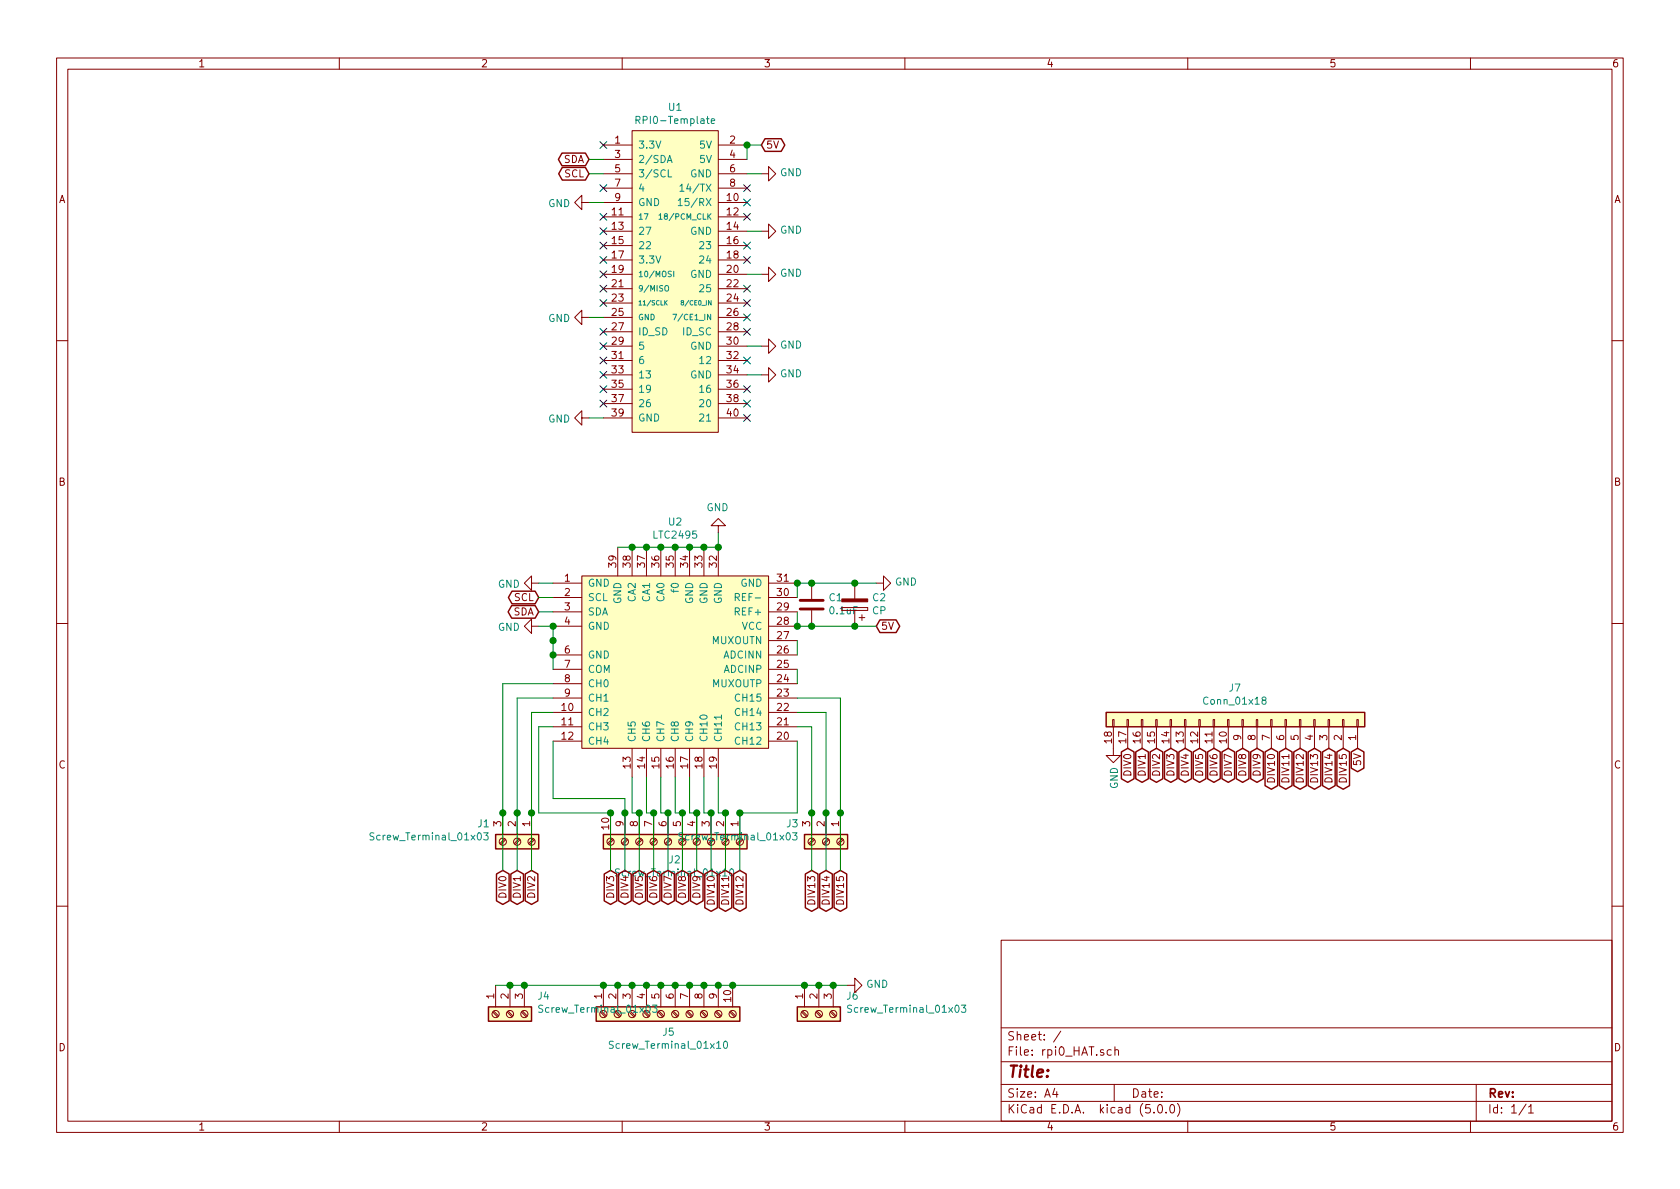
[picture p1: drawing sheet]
<svg xmlns="http://www.w3.org/2000/svg" width="297mm" height="210mm" viewBox="0 0 297 210" stroke-linecap="round" stroke-linejoin="round" font-family="sans-serif">
<g fill="none" stroke="#840000" stroke-width=".18">
<path d="M10 10.3h277v189.9h-277zM12 12.2h273v186.1h-273zM60 10.3v1.9M110 10.3v1.9M160 10.3v1.9M210 10.3v1.9M260 10.3v1.9M102.9 35.8v-1.3l-1.3 1.3 1.3 1.3v-1.3h1.2M106.7 25.6h5.1M106.7 35.8h5.1M106.7 38.3h5.1M106.7 28.2h5.1"/>
<path d="M106.7 30.7h5.1M106.7 33.3h5.1M111.8 23.1h15.2v53.3h-15.2zM127 25.6h5.1M127 35.8h5.1M127 38.3h5.1M127 28.2h5.1M127 30.7h5.1M127 33.3h5.1M134.6 30.7h1.3v-1.2l1.3 1.2-1.3 1.3v-1.3M102.9 56.1v-1.2l-1.3 1.2 1.3 1.3v-1.3h1.2M106.7 40.9h5.1"/>
<path d="M106.7 43.4h5.1M106.7 46h5.1M106.7 48.5h5.1M106.7 51h5.1M106.7 53.6h5.1M106.7 56.1h5.1M106.7 58.7h5.1M127 40.9h5.1M127 43.4h5.1M127 46h5.1M127 48.5h5.1M127 51h5.1"/>
<path d="M127 53.6h5.1M127 56.1h5.1M127 58.7h5.1M134.6 48.5h1.3v-1.3l1.3 1.3-1.3 1.3v-1.3M134.6 40.9h1.3v-1.3l1.3 1.3-1.3 1.3v-1.3M10 60.2h2M102.9 73.9v-1.3l-1.3 1.3 1.3 1.3v-1.3h1.2M106.7 61.2h5.1M106.7 63.7h5.1M106.7 66.3h5.1M106.7 68.8h5.1M106.7 71.4h5.1"/>
<path d="M106.7 73.9h5.1M127 61.2h5.1M127 63.7h5.1M127 66.3h5.1M127 68.8h5.1M127 71.4h5.1M127 73.9h5.1M134.6 66.3h1.3v-1.3l1.3 1.3-1.3 1.3v-1.3M134.6 61.2h1.3v-1.3l1.3 1.3-1.3 1.3v-1.3M285 60.2h2M109.2 96.8v5M111.8 96.8v5"/>
<path d="M114.3 96.8v5M116.8 96.8v5M119.4 96.8v5M121.9 96.8v5M124.5 96.8v5M127 93h1.3l-1.3-1.3-1.3 1.3h1.3v1.2M127 96.8v5M10 110.3h2M94 103.1v-1.3l-1.3 1.3 1.3 1.3v-1.3h1.2M94 110.7v-1.2l-1.3 1.2 1.3 1.3v-1.3h1.2M97.8 103.1h5.1M97.8 105.7h5.1"/>
<path d="M97.8 118.4h5.1M97.8 115.8h5.1M97.8 110.7h5.1M97.8 108.2h5.1M102.9 101.8h33v30.5h-33zM135.9 103.1h5.1M135.9 105.7h5.1M135.9 118.4h5.1M135.9 115.8h5.1M135.9 113.3h5.1M135.9 110.7h5.1M135.9 108.2h5.1"/>
<path d="M143.5 103.1v2.8M143.5 107.9v2.8M148.8 107.4h4.6zM148.8 107.9h4.6zM151.1 103.1v2.8M151.1 107.9v2.8M151.9 109.2h1M152.4 108.7v1M153.4 107.4v.5zM154.9 103.1h1.3v-1.3l1.3 1.3-1.3 1.3v-1.3M285 110.3h2M97.8 126h5.1"/>
<path d="M97.8 128.5h5.1M97.8 131.1h5.1M97.8 123.4h5.1M97.8 120.9h5.1M111.8 132.3v5.1M114.3 132.3v5.1M116.8 132.3v5.1M119.4 132.3v5.1M121.9 132.3v5.1M124.5 132.3v5.1M127 132.3v5.1M135.9 126h5.1"/>
<path d="M135.9 128.5h5.1M135.9 131.1h5.1M135.9 123.4h5.1M135.9 120.9h5.1M196.7 127.2h.3v1.3h-.3zM196.8 128.5v5.1h1.3l-1.3 1.3-1.2-1.3h1.2M199.3 127.2h.2v1.3h-.2zM199.4 128.5v3.8M201.8 127.2h.3v1.3h-.3zM201.9 128.5v3.8M204.3 127.2h.3v1.3h-.3zM204.5 128.5v3.8"/>
<path d="M206.9 127.2h.2v1.3h-.2zM207 128.5v3.8M209.4 127.2h.3v1.3h-.3zM209.5 128.5v3.8M212 127.2h.2v1.3h-.2zM212.1 128.5v3.8M214.5 127.2h.3v1.3h-.3zM214.6 128.5v3.8M217 127.2h.3v1.3h-.3zM217.2 128.5v3.8M219.6 127.2h.2v1.3h-.2zM219.7 128.5v3.8"/>
<path d="M222.1 127.2h.3v1.3h-.3zM222.2 128.5v3.8M224.7 127.2h.2v1.3h-.2zM224.8 128.5v3.8M227.2 127.2h.3v1.3h-.3zM227.3 128.5v3.8M229.7 127.2h.3v1.3h-.3zM229.9 128.5v3.8M232.3 127.2h.2v1.3h-.2zM232.4 128.5v3.8M234.8 127.2h.3v1.3h-.3zM234.9 128.5v3.8"/>
<path d="M237.4 127.2h.2v1.3h-.2zM237.5 128.5v3.8M239.9 127.2h.3v1.3h-.3zM240 128.5v3.8M88.9 143.8v3.8M89.2 148.3l-.8 .9M89.4 148.5l-.8 .8M91.4 143.8v3.8M91.8 148.3l-.9 .9M91.9 148.5l-.8 .8M94 143.8v3.8M94.3 148.3l-.8 .9"/>
<path d="M94.5 148.5l-.9 .8M107.9 143.8v3.8M108.3 148.3l-.9 .9M108.5 148.5l-.9 .8M110.5 143.8v3.8M110.8 148.3l-.8 .9M111 148.5l-.8 .8M113 143.8v3.8M113.4 148.3l-.9 .9M113.5 148.5l-.8 .8M115.6 143.8v3.8M115.9 148.3l-.8 .9"/>
<path d="M116.1 148.5l-.9 .8M118.1 143.8v3.8M118.4 148.3l-.8 .9M118.6 148.5l-.8 .8M120.6 143.8v3.8M121 148.3l-.9 .9M123.2 143.8v3.8M125.7 143.8v3.8M128.3 143.8v3.8M130.8 143.8v3.8M143.5 143.8v3.8M143.8 148.3l-.8 .9"/>
<path d="M144 148.5l-.8 .8M146 143.8v3.8M146.4 148.3l-.9 .9M146.6 148.5l-.9 .8M148.6 143.8v3.8M148.9 148.3l-.8 .9M149.1 148.5l-.8 .8M10 160.2h2M87.1 179l.9 .8M87.3 178.8l.8 .8M87.6 174.2v3.8M89.7 179l.8 .8"/>
<path d="M89.8 178.8l.9 .8M90.2 174.2v3.8M92.2 179l.8 .8M92.4 178.8l.8 .8M92.7 174.2v3.8M106.7 174.2v3.8M109.2 174.2v3.8M111.8 174.2v3.8M114.3 174.2v3.8M116.3 179l.9 .8M116.5 178.8l.8 .8M116.8 174.2v3.8"/>
<path d="M118.9 179l.8 .8M119 178.8l.9 .8M119.4 174.2v3.8M121.4 179l.9 .8M121.6 178.8l.8 .8M121.9 174.2v3.8M124 179l.8 .8M124.1 178.8l.9 .8M124.5 174.2v3.8M126.5 179l.8 .8M126.7 178.8l.8 .8M127 174.2v3.8"/>
<path d="M129 179l.9 .8M129.2 178.8l.8 .8M129.5 174.2v3.8M141.7 179l.9 .8M141.9 178.8l.8 .8M142.2 174.2v3.8M144.3 179l.8 .8M144.4 178.8l.9 .8M144.8 174.2v3.8M146.8 179l.9 .8M147 178.8l.8 .8M147.3 174.2v3.8"/>
<path d="M149.9 174.2h1.2v-1.2l1.3 1.2-1.3 1.3v-1.3M177 166.3h108v32h-108zM285 160.2h2M60 198.3v1.9M110 198.3v1.9M160 198.3v1.9M177 194.8h108M177 191.8h108M177 187.8h108M177 181.8h108M186.5 192.5l-.4 1h1M186.8 193v1"/>
<path d="M187.6 182.3l-1.3 2M196.5 185.7l-.4-.1-.3 .3v.6l.3 .1 .4-.1M197 191.8v3M197.1 185.7l.2-.1 .4 .1 .1 .9M197.1 185.1v1.5M204 196.7v.1M204.8 195.5l.4-.2a.94 .94 0 0 1 0 1.5 .79 .79 0 0 1-.4-1.3zM206.2 196.7v.1M207 195.4l.3-.1a.94 .94 0 0 1 0 1.5 .82 .82 0 0 1-.3-1.4zM208.2 195.1a1.71 1.71 0 0 1 0 2.3M210 198.3v1.9M260 198.3v1.9"/>
<path d="M261 191.8v6.5M269.8 195.2l-1.2 2M270.3 195.8l.4-.5v1.5M270.3 196.8h.8"/>
<circle cx="88.9" cy="148.8" r=".63"/>
<circle cx="91.4" cy="148.8" r=".63"/>
<circle cx="94" cy="148.8" r=".63"/>
<circle cx="107.9" cy="148.8" r=".63"/>
<circle cx="110.5" cy="148.8" r=".63"/>
<circle cx="113" cy="148.8" r=".63"/>
<circle cx="115.6" cy="148.8" r=".63"/>
<circle cx="118.1" cy="148.8" r=".63"/>
<circle cx="120.6" cy="148.8" r=".63"/>
<circle cx="123.2" cy="148.8" r=".63"/>
<circle cx="125.7" cy="148.8" r=".63"/>
<circle cx="128.3" cy="148.8" r=".63"/>
<circle cx="130.8" cy="148.8" r=".63"/>
<circle cx="143.5" cy="148.8" r=".63"/>
<circle cx="146" cy="148.8" r=".63"/>
<circle cx="148.6" cy="148.8" r=".63"/>
<circle cx="87.6" cy="179.3" r=".63"/>
<circle cx="90.2" cy="179.3" r=".63"/>
<circle cx="92.7" cy="179.3" r=".63"/>
<circle cx="106.7" cy="179.3" r=".63"/>
<circle cx="109.2" cy="179.3" r=".63"/>
<circle cx="111.8" cy="179.3" r=".63"/>
<circle cx="114.3" cy="179.3" r=".63"/>
<circle cx="116.8" cy="179.3" r=".63"/>
<circle cx="119.4" cy="179.3" r=".63"/>
<circle cx="121.9" cy="179.3" r=".63"/>
<circle cx="124.5" cy="179.3" r=".63"/>
<circle cx="127" cy="179.3" r=".63"/>
<circle cx="129.5" cy="179.3" r=".63"/>
<circle cx="142.2" cy="179.3" r=".63"/>
<circle cx="144.8" cy="179.3" r=".63"/>
<circle cx="147.3" cy="179.3" r=".63"/>
</g>
<g fill="#ffffc2" stroke="#ffffc2" stroke-width=".18">
<path d="M111.8 23.1h15.2v53.3h-15.2z"/>
<path d="M102.9 101.8h33v30.5h-33z"/>
<path d="M106.7 147.6h25.4v2.5h-25.4z"/>
<path d="M87.6 147.6h7.6v2.5h-7.6z"/>
<path d="M142.2 147.6h7.7v2.5h-7.7z"/>
<path d="M105.4 178h25.4v2.6h-25.4z"/>
<path d="M86.4 178h7.6v2.6h-7.6z"/>
<path d="M141 178h7.6v2.6h-7.6z"/>
<path d="M195.6 126h45.7v2.5h-45.7z"/>
</g>
<g fill="none" stroke="#008484" stroke-width=".18">
<path d="M112.4 21.2h.7v-.5l-.2-.1h-.5v1.2M112.8 21.2l.4 .6M116.5 38.1l.3-.3v1M116.5 38.8h.6M118 28.7l.4-1.2 .4 1.2M118.1 28.4h.6M118.2 30v1.3h.6M119.9 35.5l.4-.4v1.3M119.9 36.4h.7M120.2 32.9l.4-.3v1.2M120.2 33.8h.7M125.8 21.4l.6-.1-.1-.2-.4-.1-.1 .2v.6h.5"/>
<path d="M117.6 50.6l.2-.1a.32 .32 0 0 1 .4 .3v.6l-.4 .1-.2-.4zM117.6 53.5l.4 .4M118 53.2l-.5 .4M118.7 48l-.5 .1a.41 .41 0 0 0 .4 .5v.3h-.5M119 55.6h.6l-.4 1M119.1 47.9v1M120.6 53.5l-.2-.2 .1-.1h.4a.31 .31 0 0 1-.4 .4l-.1 .2 .3 .1 .2-.1-.2-.3M130 105.6l.7-.1v-.4l-.7-.2v1.3M127.6 126.4v.8M223.4 123.8l-.2-.1v-.3l.2-.1h.3l.1 .4-.5 .2-.2 .1v.3l.3 .2h.3l.2-.2-.1-.4-.2-.1M66.1 147.3h-.5l-.1 .1v.4l.6 .3v.2l-.2 .2h-.5M85.5 147.3h.8l-.4 .4 .4 .2-.1 .6h-.5l-.2-.1"/>
<path d="M109.5 153.7l-.5-.1-.1 .2v.4l.6 .2v.3l-.2 .2h-.5M120.7 147.3h-.5l-.1 .1v.4l.6 .3v.2l-.2 .2h-.5M129.1 153.8l.2-.2a.69 .69 0 0 1 .4 .7 .69 .69 0 0 1-.4 .6l-.2-.2-.1-.3zM140.1 147.3h.8l-.4 .4 .4 .2-.1 .6h-.5l-.2-.1M96 177.8l-.5-.1-.2 .2 .1 .4 .5 .2 .1 .3-.3 .2h-.5M115.4 177.7h.8l-.5 .5 .4 .2v.6h-.5l-.2-.1M150.6 177.8l-.5-.1-.2 .2 .1 .4 .5 .2 .1 .3-.3 .2h-.4M170 177.7h.8l-.4 .5 .3 .2v.6h-.5l-.2-.1M108.4 184.2l-.5-.1-.1 .1v.5l.6 .2v.3l-.2 .2-.5-.1M128 184.2l.2-.1a.69 .69 0 0 1 .4 .7 .69 .69 0 0 1-.4 .6l-.2-.2-.1-.3z"/>
</g>
<g fill="none" stroke="#840000" stroke-width=".25">
<path d="M99.4 27.1h4.1l.6 1.1-.6 1.1h-4.1l-.7-1.1zM99.4 29.6h4.1l.6 1.1-.6 1.1h-4.1l-.6-1.1zM135.3 24.5h2.8l.7 1.1-.7 1.2h-2.8l-.7-1.2zM90.5 107.1h4.1l.6 1.1-.6 1.1h-4.1l-.7-1.1zM90.5 104.5h4.1l.6 1.2-.6 1.1h-4.1l-.6-1.1zM155.6 109.6h2.8l.7 1.1-.7 1.2h-2.8l-.7-1.2zM195.6 126h45.7v2.5h-45.7zM198.3 133l1.1-.7 1.1 .7v4.7l-1.1 .6-1.1-.6zM200.8 133l1.1-.7 1.1 .7v4.7l-1.1 .6-1.1-.6zM203.4 133l1.1-.7 1.1 .7v4.7l-1.1 .6-1.1-.6zM205.9 133l1.1-.7 1.1 .7v4.7l-1.1 .6-1.1-.6zM208.4 133l1.1-.7 1.2 .7v4.7l-1.2 .6-1.1-.6z"/>
<path d="M211 133l1.1-.7 1.1 .7v4.7l-1.1 .6-1.1-.6zM213.5 133l1.1-.7 1.1 .7v4.7l-1.1 .6-1.1-.6zM216.1 133l1.1-.7 1.1 .7v4.7l-1.1 .6-1.1-.6zM218.6 133l1.1-.7 1.1 .7v4.7l-1.1 .6-1.1-.6zM221.1 133l1.1-.7 1.2 .7v4.7l-1.2 .6-1.1-.6zM223.7 133l1.1-.7 1.1 .7v5.9l-1.1 .7-1.1-.7zM226.2 133l1.1-.7 1.1 .7v5.9l-1.1 .7-1.1-.7zM228.8 133l1.1-.7 1.1 .7v5.9l-1.1 .7-1.1-.7zM231.3 133l1.1-.7 1.1 .7v5.9l-1.1 .7-1.1-.7zM233.8 133l1.1-.7 1.2 .7v5.9l-1.2 .7-1.1-.7zM236.4 133l1.1-.7 1.1 .7v5.9l-1.1 .7-1.1-.7zM238.9 133l1.1-.7 1.1 .7v2.8l-1.1 .7-1.1-.7z"/>
<path d="M87.6 147.6h7.6v2.5h-7.6zM87.8 154.6l1.1-.7 1.1 .7v4.7l-1.1 .6-1.1-.6zM90.3 154.6l1.1-.7 1.2 .7v4.7l-1.2 .6-1.1-.6zM92.9 154.6l1.1-.7 1.1 .7v4.7l-1.1 .6-1.1-.6zM106.7 147.6h25.4v2.5h-25.4zM106.8 154.6l1.1-.7 1.2 .7v4.7l-1.2 .6-1.1-.6zM109.4 154.6l1.1-.7 1.1 .7v4.7l-1.1 .6-1.1-.6zM111.9 154.6l1.1-.7 1.1 .7v4.7l-1.1 .6-1.1-.6zM114.5 154.6l1.1-.7 1.1 .7v4.7l-1.1 .6-1.1-.6zM117 154.6l1.1-.7 1.1 .7v4.7l-1.1 .6-1.1-.6zM119.5 154.6l1.1-.7 1.2 .7v4.7l-1.2 .6-1.1-.6zM122.1 154.6l1.1-.7 1.1 .7v4.7l-1.1 .6-1.1-.6z"/>
<path d="M124.6 154.6l1.1-.7 1.1 .7v5.9l-1.1 .7-1.1-.7zM127.2 154.6l1.1-.7 1.1 .7v5.9l-1.1 .7-1.1-.7zM129.7 154.6l1.1-.7 1.1 .7v5.9l-1.1 .7-1.1-.7zM142.2 147.6h7.7v2.5h-7.7zM142.4 154.6l1.1-.7 1.1 .7v5.9l-1.1 .7-1.1-.7zM144.9 154.6l1.1-.7 1.2 .7v5.9l-1.2 .7-1.1-.7zM147.5 154.6l1.1-.7 1.1 .7v5.9l-1.1 .7-1.1-.7zM86.4 178h7.6v2.6h-7.6zM105.4 178h25.4v2.6h-25.4zM141 178h7.6v2.6h-7.6z"/>
</g>
<g fill="none" stroke="#008400" stroke-width=".18">
<path d="M104.1 35.8h2.6M104.1 30.7h2.6M104.1 28.2h2.6M132.1 30.7h2.5M134.6 25.6h-2.5v2.6M104.1 56.1h2.6M132.1 48.5h2.5M132.1 40.9h2.5M104.1 73.9h2.6M132.1 66.3h2.5M132.1 61.2h2.5M127 94.2v2.6h-17.8"/>
<path d="M95.2 110.7h2.6v7.7M95.2 103.1h2.6M95.2 105.7h2.6M95.2 108.2h2.6M141 108.2v2.5h13.9M141 113.3v2.5M141 118.4v2.5M154.9 103.1h-13.9v2.6M97.8 120.9h-8.9v33M97.8 123.4h-6.4v30.5M97.8 126h-3.8v27.9M97.8 128.5h-2.6v15.3h12.7v10.1"/>
<path d="M97.8 131.1v10.1h12.7v12.7M111.8 137.4v6.4h1.2v10.1M114.3 137.4v6.4h1.3v10.1M116.8 137.4v6.4h1.3v10.1M119.4 137.4v6.4h1.2v10.1M121.9 137.4v6.4h1.3v10.1M124.5 137.4v6.4h1.2v10.1M127 137.4v6.4h1.3v10.1M141 123.4h7.6v30.5M141 126h5v27.9M141 128.5h2.5v25.4M141 131.1v12.7h-10.2v10.1"/>
<path d="M87.6 174.2h62.3"/>
</g>
<g fill="#008400" stroke="#008400" stroke-width=".25">
<circle cx="132.1" cy="25.6" r=".51"/>
<circle cx="124.5" cy="96.8" r=".51"/>
<circle cx="127" cy="96.8" r=".51"/>
<circle cx="97.8" cy="110.7" r=".51"/>
<circle cx="97.8" cy="113.3" r=".51"/>
<circle cx="141" cy="103.1" r=".51"/>
<circle cx="141" cy="110.7" r=".51"/>
<circle cx="97.8" cy="115.8" r=".51"/>
<circle cx="121.9" cy="96.8" r=".51"/>
<circle cx="114.3" cy="96.8" r=".51"/>
<circle cx="116.8" cy="96.8" r=".51"/>
<circle cx="119.4" cy="96.8" r=".51"/>
<circle cx="111.8" cy="96.8" r=".51"/>
<circle cx="143.5" cy="103.1" r=".51"/>
<circle cx="143.5" cy="110.7" r=".51"/>
<circle cx="151.1" cy="110.7" r=".51"/>
<circle cx="151.1" cy="103.1" r=".51"/>
<circle cx="147.3" cy="174.2" r=".51"/>
<circle cx="144.8" cy="174.2" r=".51"/>
<circle cx="142.2" cy="174.2" r=".51"/>
<circle cx="129.5" cy="174.2" r=".51"/>
<circle cx="127" cy="174.2" r=".51"/>
<circle cx="124.5" cy="174.2" r=".51"/>
<circle cx="121.9" cy="174.2" r=".51"/>
<circle cx="119.4" cy="174.2" r=".51"/>
<circle cx="116.8" cy="174.2" r=".51"/>
<circle cx="114.3" cy="174.2" r=".51"/>
<circle cx="111.8" cy="174.2" r=".51"/>
<circle cx="109.2" cy="174.2" r=".51"/>
<circle cx="106.7" cy="174.2" r=".51"/>
<circle cx="92.7" cy="174.2" r=".51"/>
<circle cx="90.2" cy="174.2" r=".51"/>
<circle cx="108" cy="143.8" r=".51"/>
<circle cx="110.5" cy="143.8" r=".51"/>
<circle cx="113" cy="143.8" r=".51"/>
<circle cx="115.6" cy="143.8" r=".51"/>
<circle cx="118.1" cy="143.8" r=".51"/>
<circle cx="120.7" cy="143.8" r=".51"/>
<circle cx="123.2" cy="143.8" r=".51"/>
<circle cx="125.7" cy="143.8" r=".51"/>
<circle cx="128.3" cy="143.8" r=".51"/>
<circle cx="130.8" cy="143.8" r=".51"/>
<circle cx="143.5" cy="143.8" r=".51"/>
<circle cx="146.1" cy="143.8" r=".51"/>
<circle cx="148.6" cy="143.8" r=".51"/>
<circle cx="88.9" cy="143.8" r=".51"/>
<circle cx="91.4" cy="143.8" r=".51"/>
<circle cx="94" cy="143.8" r=".51"/>
</g>
<g fill="none" stroke="#000084" stroke-width=".18">
<path d="M106.1 32.7l1.2 1.2M106.1 25l1.2 1.3M106.1 37.7l1.2 1.3M107.3 32.7l-1.2 1.2M107.3 25l-1.2 1.3M107.3 37.7l-1.2 1.3M131.5 32.7l1.2 1.2M131.5 35.2l1.2 1.2M131.5 37.7l1.2 1.3M132.7 32.7l-1.2 1.2M132.7 35.2l-1.2 1.2M132.7 37.7l-1.2 1.3"/>
<path d="M106.1 58.1l1.2 1.2M106.1 53l1.2 1.2M106.1 50.4l1.2 1.3M106.1 47.9l1.2 1.2M106.1 45.4l1.2 1.2M106.1 42.8l1.2 1.2M106.1 40.3l1.2 1.2M107.3 58.1l-1.2 1.2M107.3 53l-1.2 1.2M107.3 50.4l-1.2 1.3M107.3 47.9l-1.2 1.2M107.3 45.4l-1.2 1.2"/>
<path d="M107.3 42.8l-1.2 1.2M107.3 40.3l-1.2 1.2M131.5 42.8l1.2 1.2M131.5 45.4l1.2 1.2M131.5 50.4l1.2 1.3M131.5 53l1.2 1.2M131.5 55.5l1.2 1.2M131.5 58.1l1.2 1.2M132.7 42.8l-1.2 1.2M132.7 45.4l-1.2 1.2M132.7 50.4l-1.2 1.3M132.7 53l-1.2 1.2"/>
<path d="M132.7 55.5l-1.2 1.2M132.7 58.1l-1.2 1.2M106.1 70.8l1.2 1.2M106.1 68.2l1.2 1.2M106.1 65.7l1.2 1.2M106.1 63.1l1.2 1.3M106.1 60.6l1.2 1.2M107.3 60.6l-1.2 1.2M107.3 68.2l-1.2 1.2M107.3 70.8l-1.2 1.2M107.3 65.7l-1.2 1.2M107.3 63.1l-1.2 1.3"/>
<path d="M131.5 63.1l1.2 1.3M131.5 68.2l1.2 1.2M131.5 70.8l1.2 1.2M131.5 73.3l1.2 1.2M132.7 63.1l-1.2 1.3M132.7 68.2l-1.2 1.2M132.7 70.8l-1.2 1.2M132.7 73.3l-1.2 1.2"/>
</g>
<path d="M141.5 106.2h4M141.5 107.7h4" fill="none" stroke="#840000" stroke-width=".51"/>
<path d="M148.8 105.9h4.6v.5h-4.6z" fill="#840000" stroke="#840000" stroke-width=".18"/>
<text font-size="2.8" fill="#840000" x="178" y="190.5">Title:</text>
<g font-size="2.1" fill="#840000">
<text x="178" y="184">Sheet: /</text>
<text x="178" y="186.7">File: rpi0_HAT.sch</text>
<text x="178" y="196.9">KiCad E.D.A. kicad (5.0.0)</text>
<text x="178" y="194.1">Size: A4</text>
<text x="200" y="194.1">Date:</text>
<text x="263" y="194.1">Rev:</text>
<text x="263" y="196.9">Id: 1/1</text>
</g>
<g font-size="1.8" fill="#840000">
<text x="35" y="11.9">1</text>
<text x="85" y="11.9">2</text>
<text x="135" y="11.9">3</text>
<text x="185" y="11.9">4</text>
<text x="235" y="11.9">5</text>
<text x="285" y="11.9">6</text>
<text x="99.6" y="28.8">SDA</text>
<text x="108.7" y="25.4">1</text>
<text x="108.7" y="27.9">3</text>
<text x="129.1" y="25.4">2</text>
<text x="129.1" y="27.9">4</text>
<text x="135.4" y="26.3">5V</text>
<text x="10.4" y="35.9">A</text>
<text x="99.8" y="31.4">SCL</text>
<text x="108.7" y="30.5">5</text>
<text x="108.7" y="33">7</text>
<text x="108.7" y="35.6">9</text>
<text x="128.6" y="35.6">10</text>
<text x="129.1" y="30.5">6</text>
<text x="129.1" y="33">8</text>
<text x="285.4" y="35.9">A</text>
<text x="108.3" y="38.1">11</text>
<text x="108.3" y="40.6">13</text>
<text x="128.6" y="38.1">12</text>
<text x="128.6" y="40.6">14</text>
<text x="108.3" y="43.2">15</text>
<text x="108.3" y="45.7">17</text>
<text x="128.6" y="43.2">16</text>
<text x="128.6" y="45.7">18</text>
<text x="108.3" y="48.3">19</text>
<text x="108.3" y="50.8">21</text>
<text x="108.3" y="53.3">23</text>
<text x="128.6" y="48.3">20</text>
<text x="128.6" y="50.8">22</text>
<text x="128.6" y="53.3">24</text>
<text x="108.3" y="55.9">25</text>
<text x="108.3" y="58.4">27</text>
<text x="128.6" y="55.9">26</text>
<text x="128.6" y="58.4">28</text>
<text x="108.3" y="61">29</text>
<text x="108.3" y="63.5">31</text>
<text x="128.6" y="61">30</text>
<text x="128.6" y="63.5">32</text>
<text x="108.3" y="66">33</text>
<text x="108.3" y="68.6">35</text>
<text x="108.3" y="71.1">37</text>
<text x="128.6" y="66">34</text>
<text x="128.6" y="68.6">36</text>
<text x="128.6" y="71.1">38</text>
<text x="108.3" y="73.7">39</text>
<text x="128.6" y="73.7">40</text>
<text x="10.4" y="85.9">B</text>
<text x="285.4" y="85.9">B</text>
<text x="109" y="100.3" transform="rotate(-90 109 100.3)">39</text>
<text x="111.5" y="100.3" transform="rotate(-90 111.5 100.3)">38</text>
<text x="114" y="100.3" transform="rotate(-90 114 100.3)">37</text>
<text x="116.6" y="100.3" transform="rotate(-90 116.6 100.3)">36</text>
<text x="119.1" y="100.3" transform="rotate(-90 119.1 100.3)">35</text>
<text x="121.7" y="100.3" transform="rotate(-90 121.7 100.3)">34</text>
<text x="124.2" y="100.3" transform="rotate(-90 124.2 100.3)">33</text>
<text x="126.7" y="100.3" transform="rotate(-90 126.7 100.3)">32</text>
<text x="90.9" y="106.3">SCL</text>
<text x="99.8" y="102.9">1</text>
<text x="99.8" y="105.4">2</text>
<text x="99.8" y="107.9">3</text>
<text x="137.5" y="107.9">29</text>
<text x="137.5" y="105.4">30</text>
<text x="137.5" y="102.9">31</text>
<text x="90.7" y="108.8">SDA</text>
<text x="99.8" y="110.5">4</text>
<text x="137.5" y="113">27</text>
<text x="137.5" y="110.5">28</text>
<text x="146.8" y="108.6">0.1uF</text>
<text x="155.7" y="111.4">5V</text>
<text x="99.8" y="115.6">6</text>
<text x="99.8" y="118.1">7</text>
<text x="137.5" y="118.1">25</text>
<text x="137.5" y="115.6">26</text>
<text x="99.4" y="125.7">10</text>
<text x="99.8" y="120.6">8</text>
<text x="99.8" y="123.2">9</text>
<text x="137.5" y="125.7">22</text>
<text x="137.5" y="123.2">23</text>
<text x="137.5" y="120.6">24</text>
<text x="99.4" y="128.3">11</text>
<text x="99.4" y="130.8">12</text>
<text x="137.5" y="130.8">20</text>
<text x="137.5" y="128.3">21</text>
<text x="196.6" y="131.4" transform="rotate(-90 196.6 131.4)">18</text>
<text x="199.1" y="131.4" transform="rotate(-90 199.1 131.4)">17</text>
<text x="201.7" y="131.4" transform="rotate(-90 201.7 131.4)">16</text>
<text x="204.2" y="131.4" transform="rotate(-90 204.2 131.4)">15</text>
<text x="206.8" y="131.4" transform="rotate(-90 206.8 131.4)">14</text>
<text x="209.3" y="131.4" transform="rotate(-90 209.3 131.4)">13</text>
<text x="211.8" y="131.4" transform="rotate(-90 211.8 131.4)">12</text>
<text x="214.4" y="131.4" transform="rotate(-90 214.4 131.4)">11</text>
<text x="216.9" y="131.4" transform="rotate(-90 216.9 131.4)">10</text>
<text x="219.5" y="130.9" transform="rotate(-90 219.5 130.9)">9</text>
<text x="222" y="130.9" transform="rotate(-90 222 130.9)">8</text>
<text x="224.5" y="130.9" transform="rotate(-90 224.5 130.9)">7</text>
<text x="227.1" y="130.9" transform="rotate(-90 227.1 130.9)">6</text>
<text x="229.6" y="130.9" transform="rotate(-90 229.6 130.9)">5</text>
<text x="232.2" y="130.9" transform="rotate(-90 232.2 130.9)">4</text>
<text x="234.7" y="130.9" transform="rotate(-90 234.7 130.9)">3</text>
<text x="237.2" y="130.9" transform="rotate(-90 237.2 130.9)">2</text>
<text x="239.8" y="130.9" transform="rotate(-90 239.8 130.9)">1</text>
<text x="10.4" y="135.9">C</text>
<text x="111.5" y="135.8" transform="rotate(-90 111.5 135.8)">13</text>
<text x="114" y="135.8" transform="rotate(-90 114 135.8)">14</text>
<text x="116.6" y="135.8" transform="rotate(-90 116.6 135.8)">15</text>
<text x="119.1" y="135.8" transform="rotate(-90 119.1 135.8)">16</text>
<text x="121.7" y="135.8" transform="rotate(-90 121.7 135.8)">17</text>
<text x="124.2" y="135.8" transform="rotate(-90 124.2 135.8)">18</text>
<text x="126.7" y="135.8" transform="rotate(-90 126.7 135.8)">19</text>
<text x="200" y="137.1" transform="rotate(-90 200 137.1)">DIV0</text>
<text x="202.6" y="137.1" transform="rotate(-90 202.6 137.1)">DIV1</text>
<text x="205.1" y="137.1" transform="rotate(-90 205.1 137.1)">DIV2</text>
<text x="207.6" y="137.1" transform="rotate(-90 207.6 137.1)">DIV3</text>
<text x="210.2" y="137.1" transform="rotate(-90 210.2 137.1)">DIV4</text>
<text x="212.7" y="137.1" transform="rotate(-90 212.7 137.1)">DIV5</text>
<text x="215.3" y="137.1" transform="rotate(-90 215.3 137.1)">DIV6</text>
<text x="217.8" y="137.1" transform="rotate(-90 217.8 137.1)">DIV7</text>
<text x="220.3" y="137.1" transform="rotate(-90 220.3 137.1)">DIV8</text>
<text x="222.9" y="137.1" transform="rotate(-90 222.9 137.1)">DIV9</text>
<text x="240.7" y="135.3" transform="rotate(-90 240.7 135.3)">5V</text>
<text x="285.4" y="135.9">C</text>
<text x="225.4" y="138" transform="rotate(-90 225.4 138)">DIV10</text>
<text x="228" y="138" transform="rotate(-90 228 138)">DIV11</text>
<text x="230.5" y="138" transform="rotate(-90 230.5 138)">DIV12</text>
<text x="233" y="138" transform="rotate(-90 233 138)">DIV13</text>
<text x="235.6" y="138" transform="rotate(-90 235.6 138)">DIV14</text>
<text x="238.1" y="138" transform="rotate(-90 238.1 138)">DIV15</text>
<text x="88.6" y="146.1" transform="rotate(-90 88.6 146.1)">3</text>
<text x="91.2" y="146.1" transform="rotate(-90 91.2 146.1)">2</text>
<text x="93.7" y="146.1" transform="rotate(-90 93.7 146.1)">1</text>
<text x="107.7" y="146.6" transform="rotate(-90 107.7 146.6)">10</text>
<text x="110.2" y="146.1" transform="rotate(-90 110.2 146.1)">9</text>
<text x="112.8" y="146.1" transform="rotate(-90 112.8 146.1)">8</text>
<text x="115.3" y="146.1" transform="rotate(-90 115.3 146.1)">7</text>
<text x="117.9" y="146.1" transform="rotate(-90 117.9 146.1)">6</text>
<text x="120.4" y="146.1" transform="rotate(-90 120.4 146.1)">5</text>
<text x="122.9" y="146.1" transform="rotate(-90 122.9 146.1)">4</text>
<text x="125.5" y="146.1" transform="rotate(-90 125.5 146.1)">3</text>
<text x="128" y="146.1" transform="rotate(-90 128 146.1)">2</text>
<text x="130.6" y="146.1" transform="rotate(-90 130.6 146.1)">1</text>
<text x="143.3" y="146.1" transform="rotate(-90 143.3 146.1)">3</text>
<text x="145.8" y="146.1" transform="rotate(-90 145.8 146.1)">2</text>
<text x="148.3" y="146.1" transform="rotate(-90 148.3 146.1)">1</text>
<text x="89.5" y="158.6" transform="rotate(-90 89.5 158.6)">DIV0</text>
<text x="92.1" y="158.6" transform="rotate(-90 92.1 158.6)">DIV1</text>
<text x="94.6" y="158.6" transform="rotate(-90 94.6 158.6)">DIV2</text>
<text x="108.6" y="158.6" transform="rotate(-90 108.6 158.6)">DIV3</text>
<text x="111.1" y="158.6" transform="rotate(-90 111.1 158.6)">DIV4</text>
<text x="113.7" y="158.6" transform="rotate(-90 113.7 158.6)">DIV5</text>
<text x="116.2" y="158.6" transform="rotate(-90 116.2 158.6)">DIV6</text>
<text x="118.7" y="158.6" transform="rotate(-90 118.7 158.6)">DIV7</text>
<text x="121.3" y="158.6" transform="rotate(-90 121.3 158.6)">DIV8</text>
<text x="123.8" y="158.6" transform="rotate(-90 123.8 158.6)">DIV9</text>
<text x="126.4" y="159.6" transform="rotate(-90 126.4 159.6)">DIV10</text>
<text x="128.9" y="159.6" transform="rotate(-90 128.9 159.6)">DIV11</text>
<text x="131.4" y="159.6" transform="rotate(-90 131.4 159.6)">DIV12</text>
<text x="144.1" y="159.6" transform="rotate(-90 144.1 159.6)">DIV13</text>
<text x="146.7" y="159.6" transform="rotate(-90 146.7 159.6)">DIV14</text>
<text x="149.2" y="159.6" transform="rotate(-90 149.2 159.6)">DIV15</text>
<text x="87.4" y="176.6" transform="rotate(-90 87.4 176.6)">1</text>
<text x="89.9" y="176.6" transform="rotate(-90 89.9 176.6)">2</text>
<text x="92.5" y="176.6" transform="rotate(-90 92.5 176.6)">3</text>
<text x="106.4" y="176.6" transform="rotate(-90 106.4 176.6)">1</text>
<text x="109" y="176.6" transform="rotate(-90 109 176.6)">2</text>
<text x="111.5" y="176.6" transform="rotate(-90 111.5 176.6)">3</text>
<text x="114" y="176.6" transform="rotate(-90 114 176.6)">4</text>
<text x="116.6" y="176.6" transform="rotate(-90 116.6 176.6)">5</text>
<text x="119.1" y="176.6" transform="rotate(-90 119.1 176.6)">6</text>
<text x="121.7" y="176.6" transform="rotate(-90 121.7 176.6)">7</text>
<text x="124.2" y="176.6" transform="rotate(-90 124.2 176.6)">8</text>
<text x="126.7" y="176.6" transform="rotate(-90 126.7 176.6)">9</text>
<text x="129.3" y="177.1" transform="rotate(-90 129.3 177.1)">10</text>
<text x="142" y="176.6" transform="rotate(-90 142 176.6)">1</text>
<text x="144.5" y="176.6" transform="rotate(-90 144.5 176.6)">2</text>
<text x="147.1" y="176.6" transform="rotate(-90 147.1 176.6)">3</text>
<text x="10.4" y="185.9">D</text>
<text x="285.4" y="185.9">D</text>
<text x="35" y="199.9">1</text>
<text x="85" y="199.9">2</text>
<text x="135" y="199.9">3</text>
<text x="185" y="199.9">4</text>
<text x="235" y="199.9">5</text>
<text x="285" y="199.9">6</text>
</g>
<g font-size="1.8" fill="#008484">
<text x="113.2" y="21.9">RPI0-Template</text>
<text x="118.3" y="19.6">U1</text>
<text x="112.8" y="26.3">3.3V</text>
<text x="112.8" y="28.8">2/SDA</text>
<text x="123.8" y="26.3">5V</text>
<text x="123.8" y="28.8">5V</text>
<text x="112.8" y="31.4">3/SCL</text>
<text x="112.8" y="33.9">4</text>
<text x="121.3" y="33.9">14/TX</text>
<text x="122" y="31.4">GND</text>
<text x="137.9" y="31.2">GND</text>
<text x="96.9" y="36.6">GND</text>
<text x="112.8" y="41.5">27</text>
<text x="112.8" y="36.4">GND</text>
<text x="121.1" y="36.4">15/RX</text>
<text x="122" y="41.5">GND</text>
<text x="137.9" y="41.3">GND</text>
<text x="112.8" y="44.1">22</text>
<text x="112.8" y="46.6">3.3V</text>
<text x="124" y="44.1">23</text>
<text x="124" y="46.6">24</text>
<text x="122" y="49.1">GND</text>
<text x="124" y="51.7">25</text>
<text x="137.9" y="48.9">GND</text>
<text x="96.9" y="56.9">GND</text>
<text x="112.8" y="59.3">ID_SD</text>
<text x="120.8" y="59.3">ID_SC</text>
<text x="112.8" y="61.8">5</text>
<text x="112.8" y="64.4">6</text>
<text x="122" y="61.8">GND</text>
<text x="124" y="64.4">12</text>
<text x="137.9" y="61.6">GND</text>
<text x="112.8" y="66.9">13</text>
<text x="112.8" y="69.5">19</text>
<text x="122" y="66.9">GND</text>
<text x="124" y="69.5">16</text>
<text x="137.9" y="66.7">GND</text>
<text x="96.9" y="74.7">GND</text>
<text x="112.8" y="72">26</text>
<text x="112.8" y="74.5">GND</text>
<text x="124" y="72">20</text>
<text x="124" y="74.5">21</text>
<text x="115.7" y="95.2">LTC2495</text>
<text x="118.3" y="92.9">U2</text>
<text x="124.9" y="90.4">GND</text>
<text x="88" y="103.9">GND</text>
<text x="103.9" y="103.8">GND</text>
<text x="103.9" y="106.3">SCL</text>
<text x="109.9" y="106.8" transform="rotate(-90 109.9 106.8)">GND</text>
<text x="112.4" y="106.4" transform="rotate(-90 112.4 106.4)">CA2</text>
<text x="114.9" y="106.4" transform="rotate(-90 114.9 106.4)">CA1</text>
<text x="117.5" y="106.4" transform="rotate(-90 117.5 106.4)">CA0</text>
<text x="120" y="104.4" transform="rotate(-90 120 104.4)">f0</text>
<text x="122.6" y="106.8" transform="rotate(-90 122.6 106.8)">GND</text>
<text x="125.1" y="106.8" transform="rotate(-90 125.1 106.8)">GND</text>
<text x="127.6" y="106.8" transform="rotate(-90 127.6 106.8)">GND</text>
<text x="130.8" y="106.3">REF-</text>
<text x="130.9" y="103.8">GND</text>
<text x="146.6" y="106.3">C1</text>
<text x="154.3" y="106.3">C2</text>
<text x="158.2" y="103.6">GND</text>
<text x="88" y="111.6">GND</text>
<text x="103.9" y="108.8">SDA</text>
<text x="103.9" y="111.4">GND</text>
<text x="125.9" y="113.9">MUXOUTN</text>
<text x="130.3" y="108.8">REF+</text>
<text x="131.1" y="111.4">VCC</text>
<text x="154.3" y="108.6">CP</text>
<text x="103.9" y="116.5">GND</text>
<text x="103.9" y="119">COM</text>
<text x="128" y="116.5">ADCINN</text>
<text x="128.1" y="119">ADCINP</text>
<text x="103.9" y="121.5">CH0</text>
<text x="103.9" y="124.1">CH1</text>
<text x="126" y="121.5">MUXOUTP</text>
<text x="130.4" y="124.1">CH15</text>
<text x="213.1" y="124.6">Conn_01x18</text>
<text x="217.4" y="122.3">J7</text>
<text x="103.9" y="126.6">CH2</text>
<text x="103.9" y="129.2">CH3</text>
<text x="103.9" y="131.7">CH4</text>
<text x="112.4" y="131.3" transform="rotate(-90 112.4 131.3)">CH5</text>
<text x="114.9" y="131.3" transform="rotate(-90 114.9 131.3)">CH6</text>
<text x="117.5" y="131.3" transform="rotate(-90 117.5 131.3)">CH7</text>
<text x="120" y="131.3" transform="rotate(-90 120 131.3)">CH8</text>
<text x="122.6" y="131.3" transform="rotate(-90 122.6 131.3)">CH9</text>
<text x="125.1" y="131.3" transform="rotate(-90 125.1 131.3)">CH10</text>
<text x="127.6" y="131.3" transform="rotate(-90 127.6 131.3)">CH11</text>
<text x="130.4" y="131.7">CH12</text>
<text x="130.4" y="129.2">CH13</text>
<text x="130.4" y="126.6">CH14</text>
<text x="197.7" y="139.5" transform="rotate(-90 197.7 139.5)">GND</text>
<text x="66.1" y="148.6">Screw_Terminal_01x03</text>
<text x="84.5" y="146.3">J1</text>
<text x="120.8" y="148.6">Screw_Terminal_01x03</text>
<text x="139.1" y="146.3">J3</text>
<text x="109.6" y="155">Screw_Terminal_01x10</text>
<text x="118.3" y="152.7">J2</text>
<text x="95.1" y="176.8">J4</text>
<text x="96" y="179.1">Screw_Terminal_01x03</text>
<text x="149.8" y="176.8">J6</text>
<text x="150.6" y="179.1">Screw_Terminal_01x03</text>
<text x="153.2" y="174.7">GND</text>
<text x="108.5" y="185.5">Screw_Terminal_01x10</text>
<text x="117.2" y="183.2">J5</text>
</g>
<g font-size="1.4" fill="#008484">
<text x="112.8" y="38.8">17</text>
<text x="117.4" y="38.8">18/PCM_CLK</text>
<text x="112.8" y="49">10/MOSI</text>
<text x="112.8" y="51.5">9/MISO</text>
<text x="112.8" y="56.6">GND</text>
<text x="120" y="56.6">7/CE1_IN</text>
</g>
<g font-size="1.1" fill="#008484">
<text x="112.8" y="54">11/SCLK</text>
<text x="121.2" y="54">8/CE0_IN</text>
</g>
</svg>
